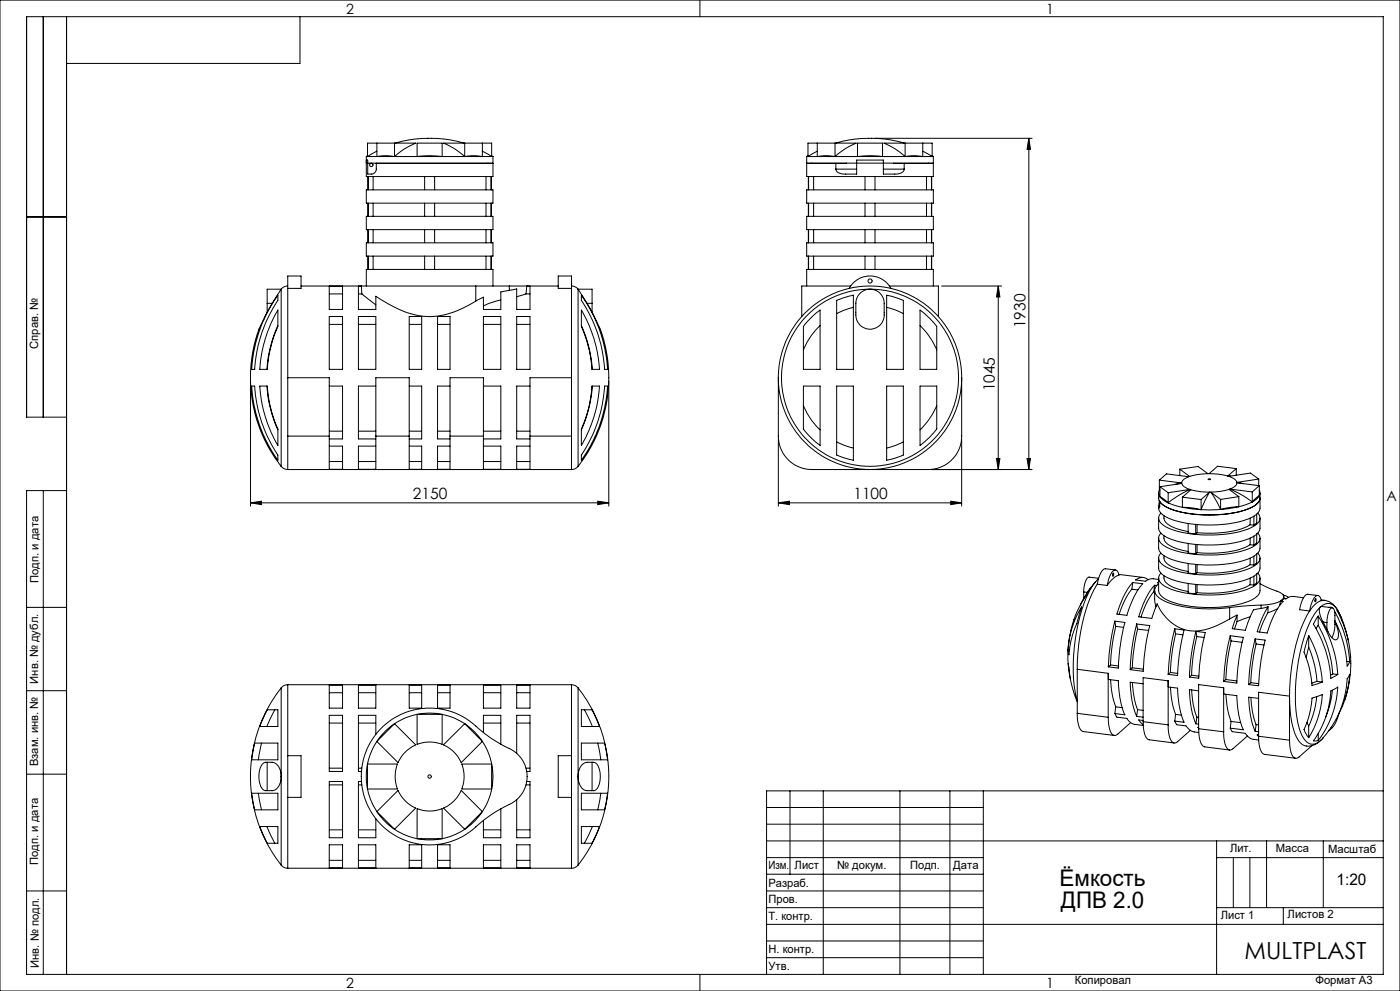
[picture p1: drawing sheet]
<svg xmlns="http://www.w3.org/2000/svg" width="420mm" height="297mm" viewBox="0 0 420 297" stroke-linecap="round" stroke-linejoin="round" font-family="sans-serif">
<g fill="none" stroke="#000" stroke-width=".3">
<path d="M0 0h420v297h-420zM13 5v120M20 5v287M90 5v14h-70M210 0v5M109.9 48.9h38M109.9 46.9h.3M109.9 48h.4v4.2a1.9 1.9 0 0 0 2.6-1.5v-1.8M109.9 46.9v6h38v-6M109.9 56.9h38v4h-38zM110.2 46.7l-.3 .2M110.2 46.9h2.9"/>
<path d="M110.2 46.9v-4h14.5a20.7 20.7 0 0 0-6.3 4M110.4 52.9v4M110.5 52.9v4M111.9 52.9v4M112.9 49h35M113.1 46.9h5.3M113.1 45.3l-2.9 1.6M113.1 46.9a14.3 14.3 0 0 1 5.3 0M113.1 42.9v4M118.4 46.9h6.7M118.4 42.9v4M118.5 42.9a37.8 37.8 0 0 1 20.7 0"/>
<path d="M125.1 46.9h7.5M125.1 46.9l3.3-.2 4.2 .2M125.1 46.9v-4h7.5v4M127.4 52.9v4M130.4 52.9v4M132.6 46.9h6.8M139.4 46.9h5.3M139.4 46.9a20.8 20.8 0 0 0-6.4-4h14.5v4M139.4 46.9a14.3 14.3 0 0 1 5.3 0M139.4 42.9v4M144.7 46.9h2.8M144.7 45.3l2.8 1.6"/>
<path d="M144.7 42.9v4M145.8 52.9v4M146.4 48.9v.1M147.3 52.9v4M147.4 52.9v4M147.5 46.7l.4 .2M147.5 46.9h.4M242 46.9h.4M242 48.9h38M242 56.9h38v4h-38zM242 49h8.8M242 46.9v6h38v-6"/>
<path d="M242.4 46.7l-.4 .2M242.4 46.9h2.8M242.4 46.9v-4h14.5a20.7 20.7 0 0 0-6.4 4M242.5 52.9v4M242.6 52.9v4M243.5 48.9v.1M244.1 52.9v4M245.2 46.9h5.3M245.2 45.3l-2.8 1.6M245.2 46.9a14.5 14.5 0 0 1 5.3 0M245.2 42.9v4M250.5 46.9h6.7"/>
<path d="M250.5 42.9v4M250.7 42.9a37.7 37.7 0 0 1 20.7 0M250.8 50.7a2.07 2.07 0 0 0 2.4 1.5h3.8v-4.2h8v4.2h2.6a3.3 3.3 0 0 0 3.6-1.2l.1-.3M250.8 49v1.7M250.8 50.7h6.2M253.9 48.9l-3.1 .1M257.2 46.9h7.6M257.2 46.9l3.5-.2 4.1 .2M257.2 46.9v-4h7.6v4M259.5 52.9v4M262.5 41.4h47.1M262.5 52.9v4"/>
<path d="M264.8 46.9h6.7M265 50.7h6.3M268.1 48.9l3.2 .1M271.3 49h8.7M271.3 49v1.7M271.5 46.9h5.3M271.5 46.9a20.7 20.7 0 0 0-6.3-4h14.4v4M271.5 46.9a14.3 14.3 0 0 1 5.3 0M271.5 42.9v4M276.8 46.9h2.8M276.8 45.3l2.8 1.6M276.8 42.9v4"/>
<path d="M278 52.9v4M278.5 48.9v.1M279.4 52.9v4M279.5 52.9v4M279.6 46.7l.4 .2M279.6 46.9h.4M308.6 41.4v99.3M308.6 41.4l.5 3.4h-1zM8 65h12M109.9 64.8h38v4h-38zM109.9 72.8h38v4h-38zM110.4 60.9v3.9"/>
<path d="M110.4 68.8v4M110.4 76.8v3.9M110.5 60.9v3.9M110.5 68.8v4M110.5 76.8v3.9M111.9 60.9v3.9M111.9 68.8v4M111.9 76.8v3.9M127.4 60.9v3.9M127.4 68.8v4M127.4 76.8v3.9M130.4 60.9v3.9"/>
<path d="M130.4 68.8v4M130.4 76.8v3.9M145.8 60.9v3.9M145.8 68.8v4M145.8 76.8v3.9M147.3 60.9v3.9M147.3 68.8v4M147.3 76.8v3.9M147.4 60.9v3.9M147.4 68.8v4M147.4 76.8v3.9M242 64.8h38v4h-38z"/>
<path d="M242 72.8h38v4h-38zM242.5 60.9v3.9M242.5 68.8v4M242.5 76.8v3.9M242.6 60.9v3.9M242.6 68.8v4M242.6 76.8v3.9M244.1 60.9v3.9M244.1 68.8v4M244.1 76.8v3.9M259.5 60.9v3.9M259.5 68.8v4"/>
<path d="M259.5 76.8v3.9M262.5 60.9v3.9M262.5 68.8v4M262.5 76.8v3.9M278 60.9v3.9M278 68.8v4M278 76.8v3.9M279.4 60.9v3.9M279.4 68.8v4M279.4 76.8v3.9M279.5 60.9v3.9M279.5 68.8v4"/>
<path d="M279.5 76.8v3.9M80.2 93.6l-1.8 3.5a42.3 42.3 0 0 0 5.9 42.7M80.2 90.9h1.4M80.2 90.9v2.7M81.6 90.9l-1.4 2.7M83.4 92.9v2.3a9.2 9.2 0 0 1-1.3 5.7l-1.3 4.9-.6 4.9h-2.3a39.7 39.7 0 0 1 5.5-17.8zM83.4 88.5v.3a3.4 3.4 0 0 1-1 2.7 40.9 40.9 0 0 0-6 19.2h-.9a42.6 42.6 0 0 1 7.9-22.2zM83.4 97.6a38.5 38.5 0 0 0-3.3 13.1M84.3 86.7l-2.7 4.2M84.3 86.7h-4.1v4.2M84.3 86.7v53.1M86.3 85.7l-.9 .2-1.1 .8"/>
<path d="M86.3 86.4v26.8M86.3 82.7h4v3.7h-4zM90.3 85.7l18.1 .1M98.8 94.9h4v15.8h-4zM98.8 85.8v6.9h4v-6.9M98.8 97.2h4M98.8 88.1h4M107.5 94.9h5.2v15.8h-5.2zM107.5 85.8v6.9h5.2v-3.9a30.4 30.4 0 0 0 16.2 6.1 27.3 27.3 0 0 0 13.8-4.7M107.5 97.2h5.2M107.5 88.1h1M108.4 85.8l.1 2.3"/>
<path d="M108.5 88.1l4.2 3.3M109.9 85.7v-5h38v5M122.8 94.9h3.7v15.8h-3.7zM122.8 97.2h3.7M131.3 94.9h3.7v15.8h-3.7zM131.3 97.2h3.7M142.7 85.7l-34.3 .1M142.7 85.7h10.1M142.7 85.7v4.5M145 94.9h5.2v15.8h-5.2zM145 97.2h5.2M150.2 89.9l-3.3 1-1.9 .8"/>
<path d="M152.8 87l-2.6 .5v5.2h-5.2v-3.6l-2.3 1.1M152.8 85.7l5.2 .1M152.8 85.7v1.3M155 94.9h4v15.8h-4zM155 97.2h4M157.8 88.1l-2.8 .8M157.8 88.1h1.2M158 85.8l-.2 2.3M159 85.8v6.9h-4v-6.1l-2.2 .4M167.5 82.7h4v3.7h-4zM167.5 85.7l-9.5 .1M171.5 85.7l.8 .2 1.1 .8"/>
<path d="M171.5 86.4v26.8M173.4 86.7l2.7 4.2M173.4 86.7h4.2v4.2M173.4 86.7v53.1M174.4 92.9a39.7 39.7 0 0 1 5.4 17.8h-2.2a38.4 38.4 0 0 0-3.2-12.9zM174.4 88.5a42.5 42.5 0 0 1 7.9 22.2h-.8a45.5 45.5 0 0 0-7.1-20.9zM174.4 97.6a38.5 38.5 0 0 1 3.3 13.1M176.1 90.9l1.5 2.7M176.1 90.9h1.5M177.6 93.6l1.8 3.5a42.3 42.3 0 0 1-6 42.7M177.6 90.9v2.7M242 85.7v-5h38v5"/>
<path d="M243.8 94.7l2.2-1.8v17.8h-5v-11.3a2.22 2.22 0 0 1 .9-2.7zM246 97.6l-2.5 2.8-1.4 2.2-1.1 2.3M251 90l5-1.5v22.2h-5zM254.8 86.4a27.5 27.5 0 0 0-21.3 26.8M254.8 86.4a28 28 0 0 1 12.5 0M254.8 86.4a7.1 7.1 0 0 1 12.5 0M255.2 85.7h-14.7v9.2M256 92.1l-2.5 .8-2.5 1.1M258.2 87.7a4.3 4.3 0 0 1 4.6-.7 4.3 4.3 0 0 1 2.5 3.9v2.7a4.3 4.3 0 0 1-4.3 5.1 4.3 4.3 0 0 1-4.2-5.1l.1-3.8 .4-1zM266 88.5l5 1.5v20.7h-5zM266 92.1l2.6 .8 2.4 1.1M266.8 85.7h14.7v9.2"/>
<path d="M267.3 86.4a27.5 27.5 0 0 1 21.2 26.8M276 92.9l4.1 3.8a2.22 2.22 0 0 1 .9 2.7v11.3h-5zM276 97.6l2.5 2.8 2.5 4.5M282.5 85.7h18M299.5 85.7v55M299.5 85.7l.5 3.3h-1.1zM75.1 114.2v37.5M75.5 115.7h.9a43.2 43.2 0 0 0 7 20.9v1.3a42.2 42.2 0 0 1-7.9-22.2zM77.9 115.7h2.3a37.8 37.8 0 0 0 3.2 12.9v4.9a39.7 39.7 0 0 1-5.5-17.8zM80.1 115.7a38.5 38.5 0 0 0 3.3 13.1M86.3 113.2h12.5v17.5M86.3 113.2v17.5"/>
<path d="M98.8 115.7h4v15.8h-4M112.7 115.7h-5.2v15.8h5.2M122.8 115.7h3.7v15.8h-3.7M135 115.7h-3.7v15.8h3.7M145 115.7h5.2v15.8h-5.2M159 115.7h-4v15.8h4M171.5 113.2h-12.5v17.5M171.5 113.2v17.5M177.6 115.7h2.2a39.7 39.7 0 0 1-5.4 17.8v-2.3a8 8 0 0 1 1-4.9l1.4-4.8zM177.7 115.7a38.5 38.5 0 0 1-3.3 13.1M181.4 115.7h.9a42.6 42.6 0 0 1-7.9 22.2v-.2a3.4 3.4 0 0 1 1-2.8 41.2 41.2 0 0 0 6-19.2zM182.6 114.2v37.5"/>
<path d="M233.5 113.2a27.5 27.5 0 0 0 27.5 27.5 27.5 27.5 0 0 0 27.5-27.5M233.5 113.2v17.5a10.1 10.1 0 0 0 10 10h35a10 10 0 0 0 10-10v-17.5M241 115.7h5v17.8l-1.6-1.3-2.5-2.5a2.19 2.19 0 0 1-.9-2.6zM251 115.7h5v22.2l-5-1.5zM266 115.7h5v20.7l-2.4 .9-2.6 .6zM276 115.7h5v11.4a2.19 2.19 0 0 1-.9 2.6l-1.4 1.5-2.7 2.3zM20 125h-12v-120h407v287h-407v-145h12M84.3 139.8l.9 .7 1.1 .2M86.3 130.7v10M86.3 130.7h12.5M98.8 133.7h4v6.9h-4M98.8 130.7v10"/>
<path d="M98.8 129.2h4M98.8 138.3h4M107.5 129.2h5.2M107.5 138.3h5.2M112.7 133.7h-5.2v6.9h5.2M112.7 130.7v10M112.7 130.7v-17.5h10.1v17.5M112.7 130.7h10.1M122.8 133.7h3.7v6.9h-3.7M122.8 130.7v10M122.8 129.2h3.7M122.8 138.3h3.7"/>
<path d="M131.3 129.2h3.7M131.3 138.3h3.7M135 133.7h-3.7v6.9h3.7M135 130.7v10M135 130.7v-17.5h10v17.5M135 130.7h10M145 133.7h5.2v6.9h-5.2M145 130.7v10M145 129.2h5.2M145 138.3h5.2M155 129.2h4M155 138.3h4"/>
<path d="M159 133.7h-4v6.9h4M159 130.7v10M159 130.7h12.5M171.5 130.7v10M173.4 139.8l-.9 .7-1 .2M233.5 131.7v20M241 121.5l1.1 2.3 1.4 2.2 2.5 2.8M251 132.4l2.5 1.1 2.5 .8M271 132.4l-2.4 1.1-2.6 .8M281 121.5l-2.5 4.5-2.5 2.8M288.5 131.7v20M298.9 137.4h1.1l-.5 3.3z"/>
<path d="M308.1 137.4h1l-.5 3.3zM13 147v145M75.1 150.7l3.3-.5v1zM75.1 150.7h107.5M86.3 140.7h85.2M179.3 150.2l3.3 .5-3.3 .5zM233.5 150.7l3.3-.5v1zM233.5 150.7h55M279.5 140.7h30.1M285.2 150.2l3.3 .5-3.3 .5zM347.6 147.7v1.6a4.8 4.8 0 0 0 3.7 3.3l4.3 1.1 5.8 .6 6.3-.2 4.8-1a8 8 0 0 0 5.4-3.2l.1-.6a4 4 0 0 1-3.1 3.1l-3.7 1.1-6 .8-6-.1-5.8-.9a9.7 9.7 0 0 1-5.5-2.9M347.6 151.7v.6a4.8 4.8 0 0 0 3.7 3.3l4.3 1.2 5.8 .5 6.3-.2 4.8-.9a11.8 11.8 0 0 0 4.5-2.1"/>
<path d="M347.6 155.3v3a4.8 4.8 0 0 0 3.7 3.3l4.3 1.1 5.8 .6 6.3-.2 4.1-.7a13.5 13.5 0 0 0 5.2-2.3M347.8 151l-.2 .9M347.8 150v1M347.8 151h.1M347.8 146.9l-.2 1 .4 1M347.8 143.9l2.1-1.9 6.8 .9a2.75 2.75 0 0 0-2.2 1.8M347.8 143.9l6.7 .8M347.8 143.9v3M347.9 151.6l-.1 .6-.2-.3M347.9 150.4v1.2M347.9 151.6l-.3 .3M347.9 150.3v.1"/>
<path d="M348 145.9l6.5-1a3.1 3.1 0 0 0 2.5 1.8M348 148.9l1 1 1.4 .8M348 148.9l2.4 1.8M348 146.8l-.2 .1M348 145.9l2.4 1.8M348 145.9v3M348.3 153.8a2.24 2.24 0 0 0 .8 3.6 27.4 27.4 0 0 0 14.5 2.9l5-.3 3.9-.8a7.2 7.2 0 0 0 5.4-3.5v-1l-.6-.9M348.3 159.8a2.24 2.24 0 0 0 .8 3.6 27.4 27.4 0 0 0 14.5 2.9l4.1-.2 4.1-.8a8.5 8.5 0 0 0 6.1-3.4v-1.2l-.6-.9M349.2 154.5v.8a4.3 4.3 0 0 0 3.5 3l3.7 1M350.4 150.7l4.3 1.3M350.4 147.7v3M353.9 140.6l5.5-.8 3 2.2-3 .2-2.5 .6"/>
<path d="M353.9 140.6l3 2.2M353.9 140.6v2M354.5 144.7l-2.1 .5M354.7 152l5.6 .7M354.7 152l2.5 .1 3.1 .6M354.7 149v3M354.7 149l5.6 .7M356 142.8h.9M356.4 156.9v2.8l2.3 .3M357 146.7a29.3 29.3 0 0 0-6.6 4M357 146.7l-6.6 1M358.7 157.2v2.8"/>
<path d="M359.1 159.7l-.4 .3M359.1 157.2v2.5M360.3 149.7v3M362.3 142h.5M362.4 143.6l.1-.1a.3 .3 0 0 1 .4-.1 .3 .3 0 0 1 .1 .4zM362.9 147.5l-2.6 5.2M362.9 147.5l-3-.2-2.6-.5-2.6 2.2M362.9 147.5l-2.6 2.2M363.2 147.5l3-.3 2.5-.6 3 2.2M363.2 147.5l1.2 1.7 1.8 3.5M363.2 147.5l3 2.2M366.2 152.7h-5.9"/>
<path d="M366.2 149.7v3M368.3 142.7h.8M368.9 146.6a30.4 30.4 0 0 1 6.8 3.8M368.9 146.6l6.8 .8M370.9 140.4l-5.6-.7-2.6 2.3 3 .1 2.6 .6M370.9 140.4l-2.6 2.3M370.9 140.4v2M371.1 144.6l1.9 .4M371.7 151.9l-5.5 .8M371.7 151.9l-2.8 .2-2.7 .6M371.7 148.8l-5.5 .9M371.7 148.8v3.1"/>
<path d="M375 157.3l-.1 .1a27.9 27.9 0 0 1-14.9 2.3h-.9M375 157.3l1.2 .1M375 155.3v2M375.7 150.4l-4 1.5M375.7 147.4v3M376.2 154.7v2.7M377 154.1v2.5l-.8 .8M377.6 143.6l-2.5-1.8-6.5 1a3.1 3.1 0 0 1 2.5 1.8M377.6 143.6l-6.5 1M377.6 143.6v1.9M377.8 146.9l.2 .7-.2 1M377.8 145.6l-6.7-.9a2.61 2.61 0 0 1-2.2 1.9"/>
<path d="M377.8 148.6l-.9 1-1.2 .8M377.8 148.6l-2.1 1.8M377.8 145.6l-2.1 1.8M377.8 145.6v3M378 147.7v4.7l-.4 1.1-.6 .6M378 155.3v3.1l-.4 1.1-.6 .6M325.1 177.4v1.9M325.1 177.4l1.1 .1M328.7 174.3l-2.4 3.1M328.7 174.3l-.2 .3a37.4 37.4 0 0 0-5.9 16.8l-.6 6.1v4.2l.3 3.9 .9 4.4M329.2 175.1l-2.4 4.7-1.9 6.1-1.3 7.6-.4 7.1M329.2 175.1l3 .4"/>
<path d="M329.6 173.4l-.9 .9M329.6 173.3l-2.9-.3a2.89 2.89 0 0 0-1.4 2.6l-.2 1.8M333.9 171.8l.2 .1v.5a.24 .24 0 0 1 0 .3 .24 .24 0 0 1-.4 0 .24 .24 0 0 1 .1-.4zM334 171.1a1.11 1.11 0 0 1 1.2 0 1.11 1.11 0 0 1 .5 1.1v.2a7 7 0 0 0-3.5 3.1l.7-2.8zM334.6 170.8l-3-.3a3.2 3.2 0 0 0-2 2.7l-.4 1.9M335.7 172.2l7.3 .9M339.5 176.6a21.8 21.8 0 0 0-3.8 7.5M339.5 176.6l1.9 .2M339.8 174.6l3 .3a23.6 23.6 0 0 0-4.7 9.5l-3-.4 .3-.9a22.4 22.4 0 0 1 4.4-8.5zM339.8 174.6l-.3 2M346.1 177.4a21.6 21.6 0 0 0-3.8 7.6M346.1 177.4h.3"/>
<path d="M346.4 175.4a24.4 24.4 0 0 0-4.8 9.5l3.9 .4 1.6-4.3a12.3 12.3 0 0 0 13.2 7.9l4.5-1.3 4.1-2.1M346.4 177v2.8l.4 2.1M346.4 175.4l.7 .1M346.4 175.4l-.3 2M347.6 161.3v3a4.8 4.8 0 0 0 3.7 3.3l4.3 1.1 5.8 .6 5.9-.2 4.5-.8a12.8 12.8 0 0 0 5.2-2.3M347.6 167.2v3a4.7 4.7 0 0 0 3.7 3.4l5.6 1.3 4.9 .4 5.5-.2 5.2-.9a11.2 11.2 0 0 0 4.5-2.2M347.6 173.2v3.8a4.8 4.8 0 0 0 3.7 3.3l4.3 1.2 5.8 .6 6.3-.3 4.1-.7a8.5 8.5 0 0 0 6.1-3.5l.1-4.4M347.6 173.7l-2.3-.2-1.6 .7-3-.4a2.88 2.88 0 0 1 3.8-.1M347.6 174.4l-.4 .3h.4M347.6 174.9a2.43 2.43 0 0 0-1.2 2.3 2.43 2.43 0 0 0 1.5 2.1l.2 .1a30.4 30.4 0 0 0 16.1 3.1l4.7-.4M348.3 165.8a2.24 2.24 0 0 0 .8 3.6l1.6 1 2.6 .8 3.6 .7 3.1 .4h4.1l3.2-.2 5.2-.9a7.9 7.9 0 0 0 5.4-3.4v-1.2l-.6-.8M348.3 171.8a2.24 2.24 0 0 0 .8 3.6l1.6 1 2.6 .8 6.2 1 4.1 .1 3.7-.2 5.6-1a6.9 6.9 0 0 0 5-3.4v-1.1l-.6-.8"/>
<path d="M349.2 160.5v.8a4.1 4.1 0 0 0 3.2 2.9l4 1.1M349.2 166.5v.7a4 4 0 0 0 3.2 3l4 1.1M349.2 172.5v.7a4.6 4.6 0 0 0 3.8 3.2l3.4 .9M356.4 162.9v2.8l2.3 .3M356.4 168.9v2.8l2.3 .3M356.4 174.9v2.8l2.3 .3M358.7 163.2v2.8M358.7 169.2v2.8M358.7 175.2v2.8M359.1 163.2v2.4M359.1 169.2v2.4M359.1 175.2v2.4"/>
<path d="M359.1 165.6l-.4 .4M359.1 171.6l-.4 .4M359.1 177.6l-.4 .4M375 163.2l-3.1 1.4-3.7 .8-4.3 .4-4.8-.2M375 169.2a26 26 0 0 1-14.1 2.6l-1.8-.2M375 175.2a26 26 0 0 1-14.1 2.6l-1.8-.2M375 161.3v1.9M375 167.3v1.9M375 173.2v2M375 163.2l1.2 .2M375 169.2l1.2 .2M375 175.2l1.2 .2"/>
<path d="M376.2 160.7v2.7M376.2 166.7v2.7M376.2 172.7v2.7M377 160.1v2.5l-.8 .8M377 166v2.6l-.8 .8M377 172v2.6l-.8 .8M378 161.3v3.3l-.4 .9-.6 .5M378 167.2v3.4l-.4 .9-.6 .5M378 174.9l2.8 1.4a9.5 9.5 0 0 1 4.2 2l.2 .7-.5 .8M384.7 179.8l-.5 .4M384.7 179.8a11.4 11.4 0 0 1-6.4 1.6M385.1 178.4l1.4 .6"/>
<path d="M385.2 178.9v.5M391.1 179.1l-3.5-.4-1.8 .8-.8-.1-.3 .4M394.7 179.4l.1 .6a.23 .23 0 0 1-.1 .3 .23 .23 0 0 1-.3 0 .23 .23 0 0 1 .1-.4zM395.4 178.5l-3-.4a2.67 2.67 0 0 0-1.9 2.3l-.6 2.3 3 .4M396.3 179.8l1.1 .1M397.4 179.9a5.6 5.6 0 0 1 4.2 3.6M397.4 179.9l-1 .1M8 182h12M320.4 194.8h.4M320.5 199.2l.7 4.5M324.1 181.4l1.8-3.3 1.4-2.1-.7 1.2a33.9 33.9 0 0 0-5.8 13.9 37.8 37.8 0 0 0 2.4 19.2M324.5 181.9l-1.3 4.4a32.1 32.1 0 0 0-2.5 9.9l-.1-.1a19.3 19.3 0 0 1 1.7-9.8z"/>
<path d="M333.2 199.3l-.7 .5M333.2 199.3l2.3 .3M334.5 186.2l-1.3 5.9-.7 7.7M334.5 186.2l3 .3-1.5 7.6-.5 6.1-3-.4M334.5 186.2l.2 1.5M334.7 187.7l-.9 4.7-.6 6.9M334.7 187.7l2.4 .3M341 187l3.9 .5-1.2 5.9-.7 7.8-3.9-.5M341 187l-1.4 7-.5 6.7M341 187l.3 1.6M341.3 188.6l-.9 4.1-.7 7.4M341.3 188.6l3.3 .3"/>
<path d="M352.4 188.5l2.8 .3-1.4 7-.5 6.7-2.9-.4M352.4 188.5l-1.2 5.8-.8 7.8M352.4 188.5l.3 1.5M352.7 190l-.9 4.6-.7 6.9M352.7 190l2.2 .2M358.8 189.2l-1.3 6.5-.7 7.2M358.8 189.2l2.8 .4-1.2 5.9-.8 7.8-2.8-.4M358.8 189.2l.3 1.6M359.1 190.8l-1.1 5.2-.5 6.3M359.1 190.8l2.1 .3M368.9 182.1v3.4M369.1 190.5l-1.3 5.9-.7 7.8"/>
<path d="M369.1 190.5l3.9 .5-1.3 6.5-.6 7.2-4-.5M369.1 190.5l.2 1.6M369.3 192.1l-.9 4.6-.6 7M369.3 192.1l3.3 .4M371.1 184.4l-2.2 1.1M371.1 186.3l-.8 2.2M371.1 184.4v1.9M375.1 184.9l-4 1.4M376.6 191.5l-1.4 6.4-.6 7.3M376.6 191.5l3 .3-1.3 6-.7 7.7-3-.3M376.6 191.5l.2 1.5M376.8 193l-1 5.2-.6 6.4"/>
<path d="M376.8 193l2.4 .3M378.3 182.3l-2.2 .5-1 1.9-1.5 4.2-3.9-.5 1.4-4M378.3 181.4l-9.4 .7M378.3 181.4v.9M380.4 181.9l-2.1 .4M380.4 183.6l-1.4 2.8-1.2 3M380.4 181.9v1.7M383.3 182.4l-2.9 1.2M384.2 180.2l.7 .1a24.3 24.3 0 0 0-4.7 9.4l-3-.4 1.5-4.1 1.7-3.3M384.2 180.2l-.3 1.3M392.6 190.5l-1.2 3.9a1.95 1.95 0 0 0 .3 2.2l1.4 5 .5 3.9 3.1-1.1M392.6 190.5a34.2 34.2 0 0 1 4.1 13.9"/>
<path d="M392.6 194l-.8 3.1M392.6 194a30.2 30.2 0 0 1 2.5 10.2M392.6 190.5v3.5M392.9 183.1l-2.6 5.1-1.6 5.3-1.5 8.6-.3 6.5M395.5 184.6l-1.5 2.5a34.2 34.2 0 0 1 5.2 16.2l2.1-1.2M395.5 184.6a36.2 36.2 0 0 1 5.8 17.5M395.5 187.4l-.7 1M395.5 187.4a33.9 33.9 0 0 1 4.3 14.6M395.5 184.6v2.8M396.1 181.9l.5-.2 3.1 .4M396.1 181.9a4.2 4.2 0 0 0 .6 4l.2 .5M396.1 181.9a3.1 3.1 0 0 1 5.3 1.2l.2 .4"/>
<path d="M396.1 181.9a26.6 26.6 0 0 0-5.9 13.1l-.9 4.3-.5 4.4-.2 6.4 .3 3.9a13.5 13.5 0 0 0 3.3 8.5 3.3 3.3 0 0 0 4.5-1.1l.2-.2M396.4 180a6.6 6.6 0 0 0-3.5 3.1M396.4 180a1.3 1.3 0 0 0-1.5-1.4 7.2 7.2 0 0 0-2 4.5M396.9 186.4l1.2 2.2M396.9 186.4l1.2 .2M398.1 186.6l.3-2.4a1.99 1.99 0 0 1 1.4-2 2.78 2.78 0 0 1 .7 2.3v2.6M398.1 186.6v2M398.7 182l1 .1M399.7 182.1v.1M399.7 182.1h.1M400.4 183.2a35.3 35.3 0 0 1 4.5 15.1M400.5 186.5l.3 .6"/>
<path d="M400.5 186a34.9 34.9 0 0 1 3.6 13.6l.8-1.3M400.5 187.1l-.3 2.4-.7 1.6M400.5 187.1h.3M400.8 187.1a4.2 4.2 0 0 1 .2 4.6 2.35 2.35 0 0 1-2.3-1.8l-.6-1.3M401.6 183.5l.7 1.4M402.5 185.5l-1.4-2.5a33.4 33.4 0 0 1 4.1 13.9l-.1-.6M402.5 185.5l1.3 3.7 .6 2.6M402.5 185.5v.4M404 198.2l.9 .1M405.2 196.7v.2a33.1 33.1 0 0 1-1.8 13M8 207h12M80.2 212.7h3.2v5h-5.5z"/>
<path d="M82.4 212.7l-2.3 5M84.3 206.2a42.9 42.9 0 0 0 0 53.1M84.3 206.2v26.5M86.3 205.2l-1.1 .3-.9 .7M86.3 205.2v21.3M86.3 205.2h85.2M98.8 205.3h4v6.9h-4zM98.8 214.4h4v16.8h-4zM98.8 216.7h4M98.8 207.6h4M107.5 205.3h5.2v6.9h-5.2zM107.5 216.7h5.2"/>
<path d="M107.5 207.6h5.2M114.9 217.7a20.7 20.7 0 0 1 29.1 1.1 50 50 0 0 0 10.2 6.3 9.3 9.3 0 0 1-2.2 16.4 49 49 0 0 0-11.1 7.8 20.5 20.5 0 0 1-27.9-3.6 20.5 20.5 0 0 1 1.9-28zM118.4 216.9l6.3 6.3a10.6 10.6 0 0 0-5.3 5.4l-6.3-6.4M118.4 216.9l-2.8 2.2-2.5 3.1M118.4 216.9l-5.3 5.3M122.8 205.3h3.7v6.9h-3.7zM122.8 207.6h3.7M125.1 214.1l-3.5 1.1-3.2 1.7M125.1 214.1v9a10.4 10.4 0 0 1 7.5 0v-9M125.1 214.1l3.5-.4 4 .4M125.1 214.1h7.5M131.3 205.3h3.7v6.9h-3.7z"/>
<path d="M131.3 207.6h3.7M132.6 214.1l3.6 1.1 3.2 1.7M139.4 216.9l-6.4 6.3a10.5 10.5 0 0 1 5.4 5.4l6.3-6.4M139.4 216.9l3.1 2.6 2.2 2.7M139.4 216.9l5.3 5.3M145 205.3h5.2v6.9h-5.2zM145 219.5v-5.1h5.2v8.6M145 216.7h5.2M145 207.6h5.2M155 205.3h4v6.9h-4zM155 216.7h4M155 207.6h4"/>
<path d="M171.5 205.2l1 .3 .9 .7M171.5 205.2v21.3M173.4 206.2a42.9 42.9 0 0 1 0 53.1M173.4 206.2v26.5M174.4 212.7h3.2l2.2 5h-5.4zM175.3 212.7l2.4 5M323.2 213.8v.3a6.6 6.6 0 0 0 1.4 5l9.7 1.3M323.2 200.6l9.3 1.2M323.2 213.8l9.3 1.2M323.2 200.6v13.2M332.5 201.8v1.8l3 .4 .3 3.9a19.7 19.7 0 0 0 1.7 6.3l-3-.3M332.5 215v1.2a4.7 4.7 0 0 0 1.7 4.2h.5l.6-.4 3.9-3.4"/>
<path d="M332.5 201.8v13.2M333.2 203.7l.6 5.1 .9 3M334.5 213.9l.6 1 3 .4 .7 1 .9 .6 3.3 .5M334.7 211.8l2 .3M334.7 211.8l-.2 2.1M339.7 200.1l3.3 .5M339.7 200.1l-.6 .6M339.7 204.5l.2 2.2a20.9 20.9 0 0 0 1.4 6M341 214.7l1.9 .2M341.3 212.7l-.3 2M341.3 212.7l1.6 .2M342.9 204.9l-3.8-.4 .2 3.4a22.8 22.8 0 0 0 1.7 6.8"/>
<path d="M342.9 215.9l-1.3-.1 1.4 1.4M342.9 216.3l.1 1.5a4.3 4.3 0 0 0 1.6 3.9l7.6 1M342.9 216.3l7.5 .9M350.4 204v1.9l2.9 .3 .2 3a24.2 24.2 0 0 0 1.7 7.3l-2.8-.4M350.4 217.2v.4a6 6 0 0 0 1.6 5l.6 .1 .5-.3 4-3.5M350.4 204v13.2M350.4 204l-7.5-.9v13.2M351.1 206l.7 5.1 .9 3M351.1 201.5l2.2 .3M351.1 201.5l-.7 .6M352.4 216.1l.6 1.1 2.8 .4 1.5 1.4 2.3 .5M352.7 214.1l-.3 2"/>
<path d="M352.7 214.1l1.7 .2M357.5 202.3l-.7 .6M357.5 202.3l2.2 .3M357.5 206.8l.2 2.1a20.3 20.3 0 0 0 1.4 6M358.8 216.9l.8 .1M359.1 214.9l-.3 2M359.1 214.9l.5 .1M359.6 207l-2.8-.3 .3 3.4a22 22 0 0 0 1.7 6.8M359.6 218h-.2l.2 .3M359.6 218.4l.1 1.2a4.7 4.7 0 0 0 1.6 4.2l7.6 1M359.6 218.4l7.5 .9M367.1 206.1v1.9l4 .5 .2 3.4a22.8 22.8 0 0 0 1.7 6.8l-3.9-.5"/>
<path d="M367.1 219.3v.3a5.9 5.9 0 0 0 1.6 5.1l1-.1 4.5-4M367.1 206.1l-7.5-.9v13.2M367.1 206.1v13.2M367.8 208.1l.6 5.1 .9 3M367.8 203.7l-.7 .5M367.8 203.7l3.3 .4M369.1 218.2l.6 1.1 3.9 .5 .8 1 .8 .6 2.4 .4M369.3 216.2l-.2 2M369.3 216.2l2.9 .4M375.2 204.6l-.6 .6M375.2 204.6l2.4 .3M375.3 209l.5 4.7 1 3.5"/>
<path d="M376.6 219.2l1 .1M376.8 217.2l-.2 2M376.8 217.2h.8M377.6 209.3l-3-.4 .3 3.5a22.8 22.8 0 0 0 1.7 6.8M386.9 208.6l.3 5.5a14 14 0 0 0 3.3 8.9 4.6 4.6 0 0 0 6.1-1.5l.3-.3M386.9 208.6l-9.3-1.1v13.2M386.9 208.6v13.2M392.1 216.5l.5 1.1M392.6 217.6v3.5M393.6 209.2l3.1-1a27.5 27.5 0 0 1-4.1 12.9l-.7-1.1a2.27 2.27 0 0 1 0-3l1.2-4.1zM395 208.8l-.7 4.1-1.7 4.7M395.1 204.2l-1.6 .5"/>
<path d="M395.1 204.2l1.6 .2M395.5 219.8v2.1M399.2 207.1l2.1-1.2a27.3 27.3 0 0 1-6 16.1h-1.3a27.4 27.4 0 0 0 5.2-14.9zM399.7 206.8l-.8 4.5-1.2 3.6M399.8 202l-.6 .3M399.8 202l1.5 .1M401.5 214.1a28.1 28.1 0 0 0 3.4-12l-.2 .5a3.9 3.9 0 0 0-.7 2.8 28.4 28.4 0 0 1-7.1 15.8M401.7 213.8l-1.2 3.1-.7 1-1.2 1.1M8 232h12M75.5 237.7h7.9v5h-7zM76.4 222.7h7v5h-7.9zM77.5 237.7l1 5"/>
<path d="M78.5 222.7l-1 5M80.2 228.5h1.4a3.8 3.8 0 0 1 2.7 4.2M80.2 228.5a1.87 1.87 0 0 0-2.1 1.6 6.5 6.5 0 0 0 1.1 6.7l1 .2M80.2 228.5v8.5M84.3 232.7a3.8 3.8 0 0 1-2.7 4.3h-1.4M84.3 232.7v26.6M86.3 226.5v12.5M86.3 226.5h4v12.5h-4M86.3 239v21.2M98.8 234.2h4v16.9h-4zM98.8 230.2h4M98.8 235.2h4"/>
<path d="M107.5 230.2h1M107.5 235.2h1M108.4 234.2h-.9v16.9h5.2v-5.7M110.2 236.5l.9 2.9 2 3.8M110.2 229h9a10.3 10.3 0 0 0 0 7.5h-9M110.2 229l-.3 2.8 .3 4.7M110.2 229v7.5M112.7 220.1v-5.7h-5.2v16.8h.9M113.1 222.2l-2 3.8-.9 3M144.7 222.2l1.7 3.3 1.1 3.5M147.5 229h-9a10.3 10.3 0 0 1 0 7.5h9M147.5 236.5l-1.1 3.5-1.7 3.2"/>
<path d="M147.5 229l.4 3.4-.4 4.1M147.5 229v7.5M155 225.8v-11.4h4v16.8h-1M157.8 230.2h1.2M157.8 235.2h1.2M158 234.2h1v16.9h-4v-11.5M171.5 226.5h-4v12.5h4M171.5 226.5v12.5M171.5 239v21.2M173.4 232.7a3.8 3.8 0 0 0 2.7 4.3h1.5M173.4 232.7v26.6M174.4 237.7h7.9l-.9 5h-7z"/>
<path d="M174.4 222.7h7l.9 5h-7.9zM177.6 228.5a1.97 1.97 0 0 1 2.2 2 6.5 6.5 0 0 1-1.2 6.3l-1 .2M177.6 228.5h-1.5a3.8 3.8 0 0 0-2.7 4.2M177.6 228.5v8.5M179.3 222.7l.9 5M180.2 237.7l-.9 5M237 237v25M247 237v55M270 237v55M285 237v55M295 237v55M377.6 220.3l-.4-.1 .4 .6"/>
<path d="M377.6 220.7v.3a6 6 0 0 0 1.5 5l9.6 1.3M377.6 220.7l9.3 1.1M386.9 221.8v.7a5.4 5.4 0 0 0 1.6 4.7l1.1-.2 4-3.5M415 237h-185v55M77.9 247.7h5.5v5h-3.2zM80.1 247.7l2.3 5M84.3 259.3l1.1 .8 .9 .1M98.8 253.2h4v6.9h-4zM98.8 248.7h4M98.8 257.8h4M107.5 253.2h5.2v6.9h-5.2zM107.5 248.7h5.2"/>
<path d="M107.5 257.8h5.2M113.1 243.2l6.3-6.3a10.4 10.4 0 0 0 5.3 5.3l-6.3 6.3M113.1 243.2l2.5 3.1 2.8 2.2M113.1 243.2l5.3 5.3M118.4 248.5l2.6 1.5 4.1 1.4M122.8 253.2h3.7v6.9h-3.7zM122.8 257.8h3.7M125.1 251.4v-9a10.4 10.4 0 0 0 7.5 0v9M125.1 251.4l2.9 .3 4.6-.3M125.1 251.4h7.5M131.3 253.2h3.7v6.9h-3.7zM131.3 257.8h3.7"/>
<path d="M139.4 248.5l-2.7 1.5-4.1 1.4M144.7 243.2l-6.3-6.3a10.3 10.3 0 0 1-5.4 5.3l6.4 6.3M144.7 243.2l-2.2 2.8-3.1 2.5M144.7 243.2l-5.3 5.3M145 253.2h5.2v6.9h-5.2zM145 248.7h5.2M145 257.8h5.2M150.2 242.4v8.7h-5.2v-5.2M155 253.2h4v6.9h-4zM155 248.7h4M155 257.8h4M173.4 259.3l-1.1 .8-.8 .1"/>
<path d="M174.4 247.7h5.4l-2.2 5h-3.2zM177.7 247.7l-2.4 5M230 257h65M230 242h65M230 247h65M230 252h185M365 252v40M365 257h50M370 257v15M375 257v15M380 252v20M397 252v20"/>
<path d="M8 267h12M86.3 260.2h85.2M230 262h65M230 267h65M230 272h65M230 277h185M365 272h50M385 272v5M210 292v5M230 282h65M230 287h65"/>
<circle cx="111.4" cy="49.4" r=".51"/>
<circle cx="261" cy="84.2" r=".62"/>
<circle cx="261" cy="113.2" r="26.5"/>
<circle cx="128.9" cy="232.7" r=".5"/>
</g>
<g fill="#000">
<path d="M75.1 150.7l3.3-.5v1zM179.3 150.2l3.3 .5-3.3 .5zM233.5 150.7l3.3-.5v1zM285.2 150.2l3.3 .5-3.3 .5z"/>
<path d="M298.9 137.4h1.1l-.5 3.3zM299.5 85.7l.5 3.3h-1.1zM308.1 137.4h1l-.5 3.3zM308.6 41.4l.5 3.4h-1z"/>
</g>
<text font-size="7.1" x="373.4" y="287.4">MULTPLAST</text>
<g font-size="6.9">
<text x="317.9" y="265.6">Ёмкость</text>
<text x="318.3" y="272.1">ДПВ 2.0</text>
</g>
<text font-size="4.8" x="401" y="265.3">1:20</text>
<g font-size="4.7">
<text x="307.6" y="98.4" transform="rotate(-90 307.6 98.4)">1930</text>
<text x="298.5" y="117.3" transform="rotate(-90 298.5 117.3)">1045</text>
<text x="123.9" y="149.7">2150</text>
<text x="256" y="149.7">1100</text>
</g>
<g font-size="4.2">
<text x="103.8" y="4.2">2</text>
<text x="313.8" y="4.2">1</text>
<text x="415.9" y="150.2">A</text>
<text x="103.8" y="296.2">2</text>
<text x="313.8" y="296.2">1</text>
</g>
<g font-size="3.4">
<text x="11.5" y="104.5" transform="rotate(-90 11.5 104.5)">Справ. №</text>
<text x="11.6" y="174.7" transform="rotate(-90 11.6 174.7)">Подп. и дата</text>
<text x="11.4" y="204.9" transform="rotate(-90 11.4 204.9)">Инв. № дубл.</text>
<text x="11.4" y="229.6" transform="rotate(-90 11.4 229.6)">Взам. инв. №</text>
<text x="369" y="255.5">Лит.</text>
<text x="382.8" y="255.5">Масса</text>
<text x="398.4" y="255.6">Масштаб</text>
<text x="11.4" y="259.2" transform="rotate(-90 11.4 259.2)">Подп. и дата</text>
<text x="230.5" y="260.5">Изм.</text>
<text x="238.4" y="260.4">Лист</text>
<text x="251.1" y="260.4">№ докум.</text>
<text x="273" y="260.4">Подп.</text>
<text x="286" y="260.4">Дата</text>
<text x="230.5" y="265.7">Разраб.</text>
<text x="230.5" y="275.7">Т. контр.</text>
<text x="230.6" y="270.7">Пров.</text>
<text x="366.2" y="275.3">Лист 1</text>
<text x="386.3" y="275.2">Листов 2</text>
<text x="230.6" y="285.7">Н. контр.</text>
<text x="11.6" y="290" transform="rotate(-90 11.6 290)">Инв. № подл.</text>
<text x="230.6" y="290.7">Утв.</text>
<text x="322.5" y="295">Копировал</text>
<text x="394.6" y="295">Формат А3</text>
</g>
</svg>
